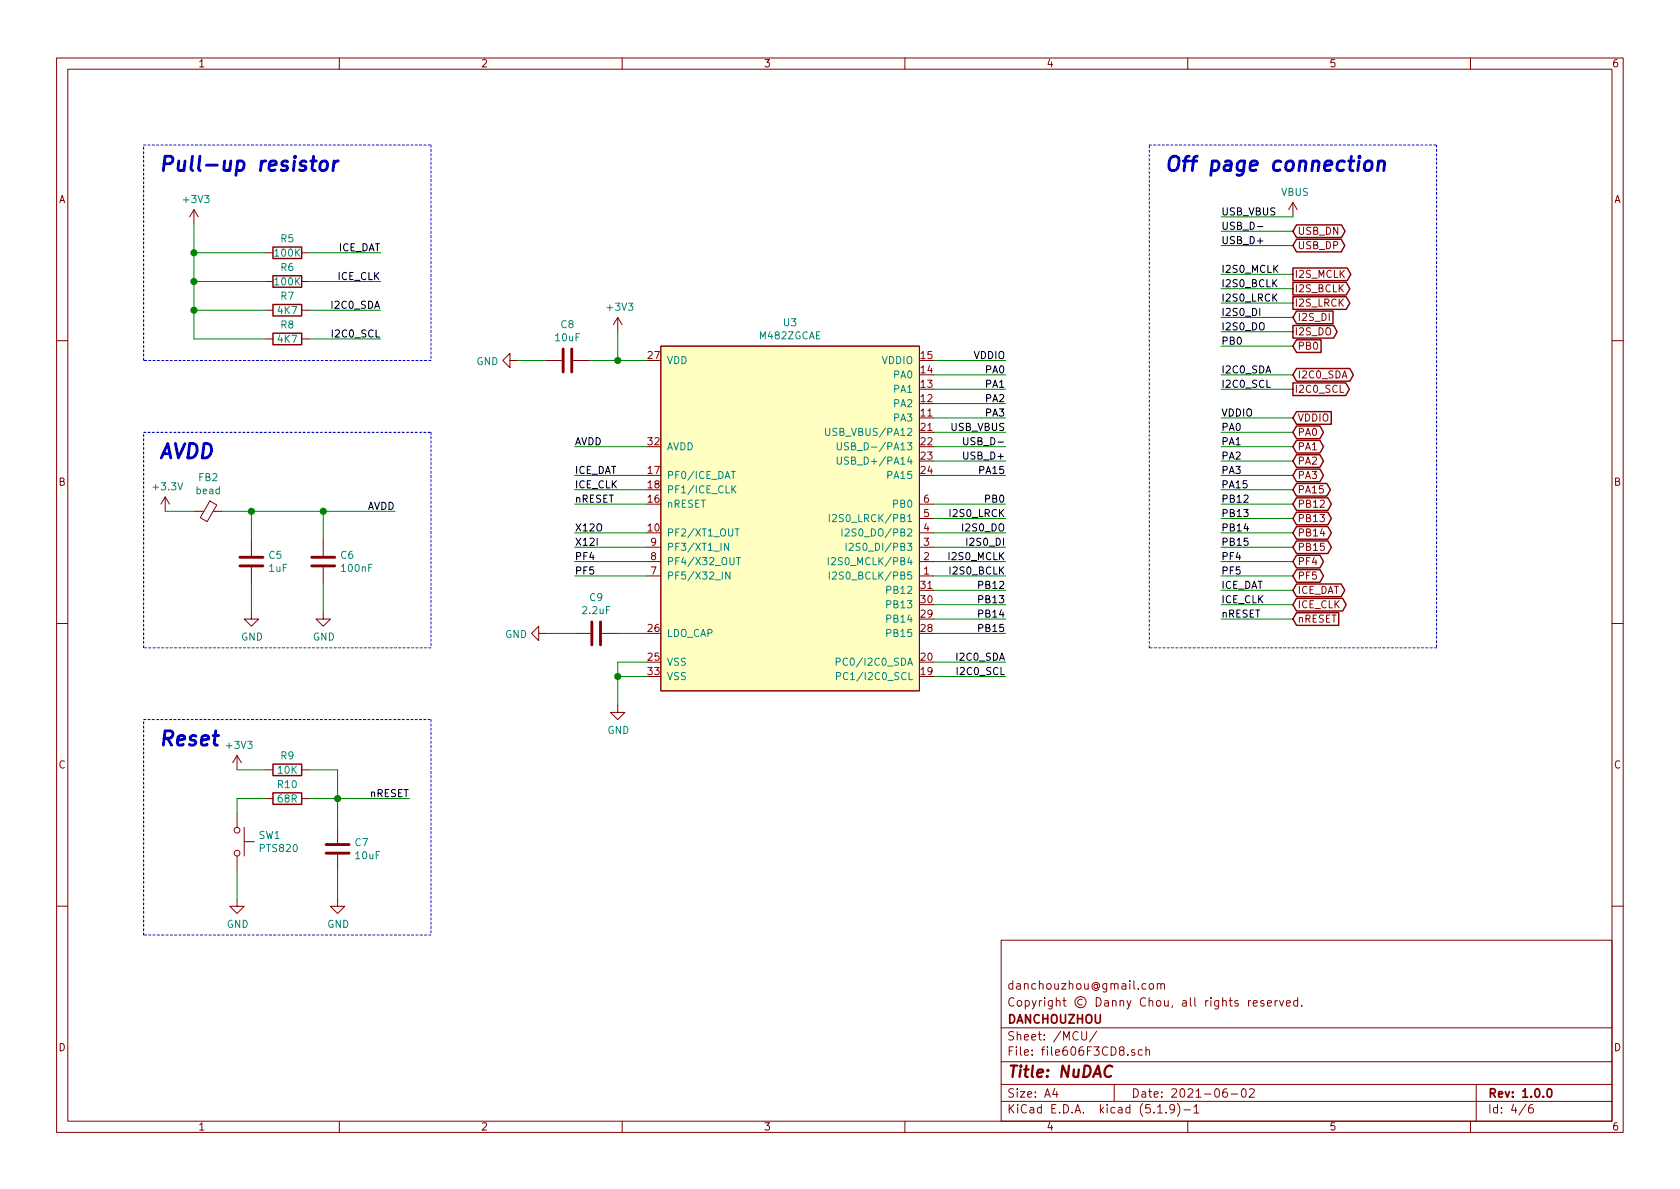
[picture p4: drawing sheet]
<svg xmlns="http://www.w3.org/2000/svg" width="297mm" height="210mm" viewBox="0 0 297 210" stroke-linecap="round" stroke-linejoin="round" font-family="sans-serif">
<g fill="none" stroke="#840000" stroke-width=".18">
<path d="M10 10.3h277v189.9h-277zM12 12.2h273v186.1h-273zM60 10.3v1.9M110 10.3v1.9M160 10.3v1.9M210 10.3v1.9M260 10.3v1.9M34.3 37.1l-.8 1.2M34.3 37.1v2.5M34.3 37.1l.8 1.2M228.6 35.8l-.8 1.3M228.6 35.8v2.5"/>
<path d="M228.6 35.8l.8 1.3M47 54.9h1.3M47 49.8h1.3M47 44.7h1.3M47 59.9h1.3M53.3 54.9h1.3M53.3 49.8h1.3M53.3 44.7h1.3M53.3 59.9h1.3M109.2 56.1l-.7 1.3M109.2 56.1v2.6M109.2 56.1l.8 1.3"/>
<path d="M10 60.2h2M90.2 63.7v-1.2l-1.3 1.2 1.3 1.3v-1.3h1.2M96.5 63.7h2.8M101.3 63.7h2.8M116.8 61.2h45.8v61h-45.8zM285 60.2h2M29.2 87.9l-.8 1.2M29.2 87.9v2.5M29.2 87.9l.8 1.2M34.3 90.4h1.7M37.1 88.6l1.2 .7-1.7 2.9-1.2-.7zM37.7 90.4h1.7"/>
<path d="M44.4 95.5v2.8M57.1 95.5v2.8M114.3 99.3h2.5M114.3 96.8h2.5M162.6 99.3h2.5M162.6 96.8h2.5M162.6 94.2h2.5M162.6 91.7h2.5M162.6 89.1h2.5M10 110.3h2M44.4 108.2v1.3h1.3l-1.3 1.2-1.2-1.2h1.2M44.4 100.3v2.8"/>
<path d="M57.1 108.2v1.3h1.3l-1.3 1.2-1.2-1.2h1.2M57.1 100.3v2.8M95.2 112v-1.3l-1.2 1.3 1.2 1.3v-1.3h1.3M101.6 112h2.8M106.4 112h2.8M114.3 101.8h2.5M162.6 101.8h2.5M285 110.3h2M41.9 133.6v2.5M41.9 133.6l-.8 1.3M41.9 133.6l.8 1.3M47 136.1h1.3"/>
<path d="M53.3 136.1h1.3M109.2 124.7v1.3h1.3l-1.3 1.2-1.3-1.2h1.3M41.9 159v1.3h1.3l-1.3 1.2-1.3-1.2h1.3M41.9 143.8v2.5M41.9 151.4v2.5M43.2 148.8h1.8M43.2 146.3v5.1M47 141.2h1.3M53.3 141.2h1.3M59.7 159v1.3h1.3l-1.3 1.2-1.3-1.2h1.3M59.7 146.3v2.8M59.7 151.1v2.8"/>
<path d="M10 160.2h2M177 166.3h108v32h-108zM203.3 174.1l.2-.2 .4 .2v.7l-.2 .1-.4-.1zM204.6 174.1l.2-.2 .4 .1 .1 .9M204.6 173.9v1M205.3 174.1l.2-.2 .3 .1 .1 .9M220.8 176.9v1M221.2 176.9l-.4 .2v.1M221.6 177.4l.7-.1-.1-.3-.4-.1-.2 .2 .1 .7h.5M223.4 177l-.3-.1-.2 .2 .1 .3 .4 .1v.3h-.5M224.1 177.4l.7-.1-.1-.3-.4-.1-.2 .2 .1 .7h.5M225.5 176.9v1"/>
<path d="M225.9 176.9l-.4 .3M226.2 176.9l.4 1 .3-1M227.5 177.4l.7-.1-.1-.3-.4-.1-.2 .2v.7h.6M229.4 177l-.4-.1-.3 .3 .1 .6 .2 .1 .4-.1M229.4 176.4v1.5M230.1 177.8v.1M285 160.2h2M60 198.3v1.9M110 198.3v1.9M160 198.3v1.9M177 194.8h108M177 191.8h108"/>
<path d="M177 187.8h108M177 181.8h108M186.5 192.5l-.4 1h1M186.8 193v1M191.3 182.4v1.2l.3 .3h.2l.3-.3v-1.2M193.9 182.3l-1.3 2M197 191.8v3M200.6 185.7l-.3-.1-.2 .2v.2l.5 .2v.3h-.5M202 185.7l-.5-.1-.2 .3v.6l.2 .1 .5-.1M202.6 185.7l.2-.1 .4 .1 .1 .9M202.6 185.1v1.5M204.7 196.8h.8"/>
<path d="M206.2 196.7v.1M207.7 196l-.1 .1a.48 .48 0 0 1-.6 .1l-.2-.2 .2-.6a.48 .48 0 0 1 .6 .1 1.27 1.27 0 0 1-.2 1.2l-.4 .1M208.2 195.1a1.71 1.71 0 0 1 0 2.3M209.3 196.3h1.2M210 198.3v1.9M211.1 195.8l.4-.5v1.5M211.1 196.8h.9M216.9 192.5a.62 .62 0 0 0-.7 .7l.1 .7 .2 .1 .5-.1v-.5l-.1-.2-.4-.1-.3 .3M217.7 193.5h1.1M219.6 192.7l.4-.2a.94 .94 0 0 1 0 1.5 .82 .82 0 0 1-.4-1.3zM220.9 192.7l.2-.2h.4l.2 .2 .1 .3-1 1h1M260 198.3v1.9"/>
<path d="M261 191.8v6.5M269.8 195.2l-1.2 2M271 195.3a.62 .62 0 0 0-.7 .7v.7l.3 .1 .4-.1 .1-.5-.1-.2-.4-.1-.3 .3"/>
<circle cx="41.9" cy="150.9" r=".51"/>
<circle cx="41.9" cy="146.8" r=".51"/>
</g>
<path d="M273.7 192.6l.3-.1a.94 .94 0 0 1 0 1.5h-.1a1 1 0 0 1-.2-1.4z" fill="none" stroke="#840000" stroke-width=".3"/>
<path d="M196.6 188.6a.79 .79 0 0 0-.8-.1 .79 .79 0 0 0-.5 .8 .75 .75 0 0 0 .2 1 .75 .75 0 0 0 .9 0" fill="none" stroke="#840000" stroke-width=".41"/>
<g fill="none" stroke="#840000" stroke-width=".25">
<path d="M229.2 39.8h8l.6 1.1-.6 1.1h-8l-.6-1.1zM48.3 53.8h5v2.1h-5zM48.3 48.8h5v2h-5zM48.3 43.7h5v2h-5zM48.3 58.9h5v2.1h-5zM228.6 49.9h9.4l.7 1.1-.7 1.2h-9.4zM228.6 52.5h9.4l.7 1.1-.7 1.1h-9.4zM228.6 57.6h7.2l.6 1.1-.6 1.1h-7.2zM228.6 47.4h9.6l.6 1.1-.6 1.1h-9.6zM229.2 42.3h7.9l.7 1.1-.7 1.1h-7.9l-.6-1.1zM229.2 55h6.5v2.2h-6.5l-.6-1.1zM228.6 67.7h9.3l.7 1.1-.7 1.1h-9.3z"/>
<path d="M229.2 60.1h4.4v2.2h-4.4l-.6-1.1zM229.2 65.2h9.5l.6 1.1-.6 1.1h-9.5l-.6-1.1zM229.2 77.9h4.2l.6 1.1-.6 1.1h-4.2l-.6-1.1zM229.2 75.3h4.2l.6 1.1-.6 1.2h-4.2l-.6-1.2zM229.2 72.8h6.2v2.2h-6.2l-.6-1.1zM229.2 93.1h5.6l.6 1.1-.6 1.1h-5.6l-.6-1.1zM229.2 98.2h4.2l.6 1.1-.6 1.1h-4.2l-.6-1.1zM229.2 95.7h5.6l.6 1.1-.6 1.1h-5.6l-.6-1.1zM229.2 90.6h5.6l.6 1.1-.6 1.1h-5.6l-.6-1.1zM229.2 88h5.6l.6 1.1-.6 1.2h-5.6l-.6-1.2zM229.2 85.5h5.4l.6 1.1-.6 1.1h-5.4l-.6-1.1zM229.2 83h4.2l.6 1.1-.6 1.1h-4.2l-.6-1.1z"/>
<path d="M229.2 80.4h4.2l.6 1.1-.6 1.1h-4.2l-.6-1.1zM229.2 108.4h7.5v2.2h-7.5l-.6-1.1zM229.2 105.8h8.2l.6 1.1-.6 1.1h-8.2l-.6-1.1zM229.2 103.3h7.9l.7 1.1-.7 1.1h-7.9l-.6-1.1zM229.2 100.7h4.2l.6 1.1-.6 1.2h-4.2l-.6-1.2zM48.3 135.1h5v2.1h-5zM48.3 140.2h5v2h-5z"/>
</g>
<path d="M99.6 61.7v4.1M101.1 61.7v4.1M42.4 98.5h4.1M55.1 98.5h4.1M42.4 100.1h4.1M55.1 100.1h4.1M104.6 110v4M106.2 110v4M57.7 150.9h4M57.7 149.3h4" fill="none" stroke="#840000" stroke-width=".51"/>
<path d="M116.8 61.2h45.8v61h-45.8z" fill="#ffffc2" stroke="#ffffc2" stroke-width=".18"/>
<g fill="none" stroke="#008484" stroke-width=".18">
<path d="M146 75.7v1.1l.2 .2h.4l.1-.2v-1.1M148 78.3v1l.3 .2h.3l.2-.2v-1M150 78.4l-.5-.1-.1 .1v.4l.5 .2 .1 .3-.2 .2h-.5M128.8 96.1v1.2l-.7-1.2v1.2M129.3 83.4h.7M129.6 86.5l.5 .7M129.9 93.5h.8M130.1 85.9l-.7 .7M130.2 98.6h.7M130.3 93.5v1.3M130.6 98.6v1.3M146.5 98.6v1.3"/>
<path d="M146.6 91v1.2M147 98.7l.5-.1 .2 .4v.2l-.8 .7h.8M147.2 91.1l.5-.1 .2 .3v.2l-.8 .7h.8M148 80.8v1.1l.3 .2 .3-.1 .2-.1v-1.1M148.9 93.5v1.3M149.4 93.6l.5-.1 .2 .4v.2l-.7 .7h.7M149.6 96.1v1.2M150.1 96.2l.5-.1 .3 .3-.8 .9h.8M129.1 101.1v1.3l-.8-1.3v1.3M146.6 101.1v1.3M147.2 101.3l.5-.2 .2 .4v.2l-.8 .7h.8M147.9 117h.6v-.5l-.2-.1h-.4v1.2"/>
<path d="M147.9 119.6l.6-.1 .1-.2v-.3l-.2-.1h-.5v1.3"/>
</g>
<g fill="none" stroke="#0000c2" stroke-width=".18" stroke-dasharray=".4 .4">
<path d="M25.4 25.6h50.8M76.2 25.6v38.1M203.2 25.6h50.8M254 25.6v88.9M25.4 76.4h50.8M25.4 63.7v-38.1M76.2 76.4v38.1M76.2 63.7h-50.8M25.4 114.5v-38.1M76.2 114.5h-50.8M203.2 114.5v-88.9M254 114.5h-50.8"/>
<path d="M25.4 127.2h50.8M76.2 127.2v38.1M25.4 165.3v-38.1M76.2 165.3h-50.8"/>
</g>
<g fill="none" stroke="#008400" stroke-width=".18">
<path d="M34.3 39.6v20.3h12.7M215.9 38.3h12.7M34.3 54.9h12.7M34.3 49.8h12.7M34.3 44.7h12.7M54.6 59.9h12.7M54.6 54.9h12.7M54.6 49.8h12.7M54.6 44.7h12.7M109.2 58.7v5M215.9 40.9h12.7M215.9 58.7h12.7"/>
<path d="M215.9 51h12.7M215.9 48.5h12.7M215.9 56.1h12.7M215.9 53.6h12.7M215.9 43.4h12.7M91.4 63.7h5.1M101.6 79h12.7M104.1 63.7h10.2M165.1 66.3h12.7M165.1 79h12.7M165.1 68.8h12.7M165.1 73.9h12.7"/>
<path d="M165.1 76.4h12.7M165.1 63.7h12.7M165.1 71.4h12.7M215.9 66.3h12.7M215.9 79h12.7M215.9 68.8h12.7M215.9 73.9h12.7M215.9 76.4h12.7M215.9 61.2h12.7M29.2 90.4h5.1M39.4 90.4h30.4M44.4 90.4v5.1"/>
<path d="M57.1 90.4v5.1M101.6 84.1h12.7M101.6 86.6h12.7M101.6 89.1h12.7M101.6 94.2h12.7M101.6 96.8h12.7M101.6 99.3h12.7M165.1 84.1h12.7M165.1 89.1h12.7M165.1 81.5h12.7M165.1 91.7h12.7M165.1 94.2h12.7"/>
<path d="M165.1 96.8h12.7M165.1 99.3h12.7M215.9 84.1h12.7M215.9 86.6h12.7M215.9 89.1h12.7M215.9 81.5h12.7M215.9 91.7h12.7M215.9 94.2h12.7M215.9 96.8h12.7M215.9 99.3h12.7M44.4 103.1v5.1M57.1 103.1v5.1"/>
<path d="M96.5 112h5.1M101.6 101.8h12.7M109.2 112h5.1M109.2 119.6h5.1M114.3 117.1h-5.1v7.6M165.1 117.1h12.7M165.1 104.4h12.7M165.1 101.8h12.7M165.1 106.9h12.7M165.1 109.5h12.7M165.1 112h12.7M165.1 119.6h12.7"/>
<path d="M215.9 104.4h12.7M215.9 101.8h12.7M215.9 106.9h12.7M215.9 109.5h12.7M41.9 136.1h5.1M54.6 136.1h5.1v10.2M41.9 153.9v5.1M47 141.2h-5.1v2.6M54.6 141.2h17.8M59.7 153.9v5.1"/>
</g>
<path d="M222.3 40.1h1M225.2 50l.6 .7M225.8 49.4l-.8 .8M170.4 77.4v1l.2 .3 .4-.1 .1-.2v-1" fill="none" stroke="#000" stroke-width=".18"/>
<path d="M55 28.5h.9M55.4 27.6l-.2 2.2 .1 .2 .4 .2M56.8 28.7a.65 .65 0 0 1 .6-.3 .65 .65 0 0 1 .5 .6l-.1 .7a.69 .69 0 0 1-.6 .5 .69 .69 0 0 1-.7-.5l.1-.7zM59.1 28.5l-.2 1.7M59.8 28.5a.75 .75 0 0 0-.8 .5M241.5 28.7a.68 .68 0 0 1 1 0v1a.71 .71 0 0 1-.6 .5 .71 .71 0 0 1-.7-.5l.1-.7zM243.7 28.7a.64 .64 0 0 1 1.1 .1l-.1 1.4M243.8 28.5l-.2 1.7" fill="none" stroke="#0000c2" stroke-width=".51"/>
<g fill="#008400" stroke="#008400" stroke-width=".25">
<circle cx="34.3" cy="54.9" r=".51"/>
<circle cx="34.3" cy="49.8" r=".51"/>
<circle cx="34.3" cy="44.7" r=".51"/>
<circle cx="109.2" cy="119.6" r=".51"/>
<circle cx="57.2" cy="90.4" r=".51"/>
<circle cx="59.7" cy="141.2" r=".51"/>
<circle cx="44.5" cy="90.4" r=".51"/>
<circle cx="109.2" cy="63.7" r=".51"/>
</g>
<g font-size="3.5" fill="#0000c2">
<text x="27.9" y="30.3">Pull-up resistor</text>
<text x="205.7" y="30.3">Off page connection</text>
<text x="27.9" y="81.1">AVDD</text>
<text x="27.9" y="131.9">Reset</text>
</g>
<text font-size="2.8" fill="#840000" x="178" y="190.5">Title: NuDAC</text>
<g font-size="2.1" fill="#840000">
<text x="178" y="178">Copyright © Danny Chou, all rights reserved.</text>
<text x="178" y="175">danchouzhou@gmail.com</text>
<text x="178" y="184">Sheet: /MCU/</text>
<text x="178" y="181">DANCHOUZHOU</text>
<text x="178" y="186.7">File: file606F3CD8.sch</text>
<text x="178" y="196.9">KiCad E.D.A. kicad (5.1.9)-1</text>
<text x="178" y="194.1">Size: A4</text>
<text x="200" y="194.1">Date: 2021-06-02</text>
<text x="263" y="194.1">Rev: 1.0.0</text>
<text x="263" y="196.9">Id: 4/6</text>
</g>
<g font-size="1.8" fill="#840000">
<text x="35" y="11.9">1</text>
<text x="85" y="11.9">2</text>
<text x="135" y="11.9">3</text>
<text x="185" y="11.9">4</text>
<text x="235" y="11.9">5</text>
<text x="285" y="11.9">6</text>
<text x="10.4" y="35.9">A</text>
<text x="285.4" y="35.9">A</text>
<text x="229.4" y="41.5">USB_DN</text>
<text x="229.4" y="44.1">USB_DP</text>
<text x="228.9" y="51.7">I2S_BCLK</text>
<text x="228.9" y="49.1">I2S_MCLK</text>
<text x="228.9" y="54.2">I2S_LRCK</text>
<text x="228.9" y="59.3">I2S_DO</text>
<text x="229.4" y="56.8">I2S_DI</text>
<text x="114.6" y="63.5">27</text>
<text x="162.9" y="63.5">15</text>
<text x="229.4" y="61.8">PB0</text>
<text x="162.9" y="71.1">12</text>
<text x="162.9" y="68.6">13</text>
<text x="162.9" y="66">14</text>
<text x="228.9" y="69.5">I2C0_SCL</text>
<text x="229.4" y="66.9">I2C0_SDA</text>
<text x="162.9" y="73.7">11</text>
<text x="162.9" y="76.2">21</text>
<text x="229.4" y="77.1">PA0</text>
<text x="229.4" y="74.5">VDDIO</text>
<text x="114.6" y="83.8">17</text>
<text x="114.6" y="78.7">32</text>
<text x="162.9" y="78.7">22</text>
<text x="162.9" y="81.3">23</text>
<text x="162.9" y="83.8">24</text>
<text x="229.4" y="82.2">PA2</text>
<text x="229.4" y="79.6">PA1</text>
<text x="10.4" y="85.9">B</text>
<text x="114.6" y="88.9">16</text>
<text x="114.6" y="86.4">18</text>
<text x="163.3" y="88.9">6</text>
<text x="229.4" y="89.8">PB12</text>
<text x="229.4" y="87.2">PA15</text>
<text x="229.4" y="84.7">PA3</text>
<text x="285.4" y="85.9">B</text>
<text x="114.6" y="94">10</text>
<text x="163.3" y="94">4</text>
<text x="163.3" y="91.4">5</text>
<text x="229.4" y="94.9">PB14</text>
<text x="229.4" y="92.3">PB13</text>
<text x="115.1" y="101.6">7</text>
<text x="115.1" y="99.1">8</text>
<text x="115.1" y="96.5">9</text>
<text x="163.3" y="101.6">1</text>
<text x="163.3" y="99.1">2</text>
<text x="163.3" y="96.5">3</text>
<text x="229.4" y="99.9">PF4</text>
<text x="229.4" y="97.4">PB15</text>
<text x="162.9" y="106.7">30</text>
<text x="162.9" y="104.1">31</text>
<text x="229.4" y="107.6">ICE_CLK</text>
<text x="229.4" y="105">ICE_DAT</text>
<text x="229.4" y="102.5">PF5</text>
<text x="114.6" y="111.8">26</text>
<text x="162.9" y="111.8">28</text>
<text x="162.9" y="109.2">29</text>
<text x="229.4" y="110.1">nRESET</text>
<text x="114.6" y="116.8">25</text>
<text x="114.6" y="119.4">33</text>
<text x="162.9" y="119.4">19</text>
<text x="162.9" y="116.8">20</text>
<text x="10.4" y="135.9">C</text>
<text x="285.4" y="135.9">C</text>
<text x="10.4" y="185.9">D</text>
<text x="285.4" y="185.9">D</text>
<text x="35" y="199.9">1</text>
<text x="85" y="199.9">2</text>
<text x="135" y="199.9">3</text>
<text x="185" y="199.9">4</text>
<text x="235" y="199.9">5</text>
<text x="285" y="199.9">6</text>
</g>
<g font-size="1.8" fill="#008484">
<text x="32.6" y="35.9">+3V3</text>
<text x="226.5" y="34.6">VBUS</text>
<text x="48.7" y="45.4">100K</text>
<text x="49.7" y="47.9">R6</text>
<text x="49.7" y="42.8">R5</text>
<text x="48.7" y="50.5">100K</text>
<text x="49.7" y="53">R7</text>
<text x="49.2" y="55.5">4K7</text>
<text x="49.7" y="58.1">R8</text>
<text x="99.2" y="58">C8</text>
<text x="107.5" y="55">+3V3</text>
<text x="138.6" y="57.7">U3</text>
<text x="49.2" y="60.6">4K7</text>
<text x="84.2" y="64.6">GND</text>
<text x="98.3" y="60.3">10uF</text>
<text x="117.9" y="64.4">VDD</text>
<text x="134.4" y="60">M482ZGCAE</text>
<text x="155.9" y="64.4">VDDIO</text>
<text x="158.1" y="69.5">PA1</text>
<text x="158.1" y="66.9">PA0</text>
<text x="147" y="77.1">USB_VBUS/PA12</text>
<text x="158.1" y="74.5">PA3</text>
<text x="158.1" y="72">PA2</text>
<text x="117.9" y="79.6">AVDD</text>
<text x="149.6" y="82.2">USB_D+/PA14</text>
<text x="150" y="79.6">USB_D-/PA13</text>
<text x="27.3" y="86.7">+3.3V</text>
<text x="34.8" y="87.4">bead</text>
<text x="35.2" y="85.1">FB2</text>
<text x="117.9" y="89.8">nRESET</text>
<text x="117.9" y="84.7">PF0/ICE_DAT</text>
<text x="117.9" y="87.2">PF1/ICE_CLK</text>
<text x="157.1" y="84.7">PA15</text>
<text x="158.1" y="89.8">PB0</text>
<text x="117.9" y="94.9">PF2/XT1_OUT</text>
<text x="148.1" y="92.3">I2S0_LRCK/PB1</text>
<text x="150.3" y="94.9">I2S0_DO/PB2</text>
<text x="47.6" y="98.8">C5</text>
<text x="47.6" y="101.1">1uF</text>
<text x="60.3" y="98.8">C6</text>
<text x="60.5" y="101.1">100nF</text>
<text x="117.9" y="99.9">PF4/X32_OUT</text>
<text x="117.9" y="97.4">PF3/XT1_IN</text>
<text x="147.9" y="99.9">I2S0_MCLK/PB4</text>
<text x="151.2" y="97.4">I2S0_DI/PB3</text>
<text x="104.3" y="106.3">C9</text>
<text x="117.9" y="102.5">PF5/X32_IN</text>
<text x="148.1" y="102.5">I2S0_BCLK/PB5</text>
<text x="157.1" y="107.6">PB13</text>
<text x="157.1" y="105">PB12</text>
<text x="42.6" y="113.3">GND</text>
<text x="55.3" y="113.3">GND</text>
<text x="89.3" y="112.8">GND</text>
<text x="103.1" y="108.6">2.2uF</text>
<text x="117.9" y="112.6">LDO_CAP</text>
<text x="157.1" y="112.6">PB15</text>
<text x="157.1" y="110.1">PB14</text>
<text x="117.9" y="117.7">VSS</text>
<text x="149.1" y="117.7">PC0/I2C0_SDA</text>
<text x="117.9" y="120.3">VSS</text>
<text x="149.4" y="120.3">PC1/I2C0_SCL</text>
<text x="107.4" y="129.8">GND</text>
<text x="40.2" y="132.4">+3V3</text>
<text x="49.2" y="136.8">10K</text>
<text x="49.7" y="134.3">R9</text>
<text x="49.2" y="139.4">R10</text>
<text x="49.2" y="141.9">68R</text>
<text x="45.8" y="148.4">SW1</text>
<text x="62.8" y="149.6">C7</text>
<text x="46.1" y="150.7">PTS820</text>
<text x="62.9" y="151.9">10uF</text>
<text x="40.1" y="164.1">GND</text>
<text x="57.9" y="164.1">GND</text>
</g>
<g font-size="1.8">
<text x="215.9" y="40.6">USB_D-</text>
<text x="215.9" y="38.1">USB_VBUS</text>
<text x="59.7" y="44.4">ICE_DAT</text>
<text x="215.9" y="43.2">USB_D+</text>
<text x="59.7" y="49.5">ICE_CLK</text>
<text x="215.9" y="50.8">I2S0_BCLK</text>
<text x="215.9" y="48.3">I2S0_MCLK</text>
<text x="215.9" y="53.3">I2S0_LRCK</text>
<text x="58.9" y="54.6">I2C0_SDA</text>
<text x="59.1" y="59.7">I2C0_SCL</text>
<text x="215.9" y="58.4">I2S0_DO</text>
<text x="215.9" y="55.9">I2S0_DI</text>
<text x="172.2" y="63.5">VDDIO</text>
<text x="215.9" y="61">PB0</text>
<text x="174.4" y="66">PA0</text>
<text x="174.4" y="68.6">PA1</text>
<text x="174.4" y="71.1">PA2</text>
<text x="215.9" y="66">I2C0_SDA</text>
<text x="215.9" y="68.6">I2C0_SCL</text>
<text x="168.2" y="76.2">USB_VBUS</text>
<text x="174.4" y="73.7">PA3</text>
<text x="215.9" y="73.7">VDDIO</text>
<text x="215.9" y="76.2">PA0</text>
<text x="101.6" y="78.7">AVDD</text>
<text x="101.6" y="83.8">ICE_DAT</text>
<text x="170.8" y="81.3">USB_D+</text>
<text x="171.2" y="78.7">USB_D-</text>
<text x="173.4" y="83.8">PA15</text>
<text x="215.9" y="83.8">PA3</text>
<text x="215.9" y="78.7">PA1</text>
<text x="215.9" y="81.3">PA2</text>
<text x="101.6" y="88.9">nRESET</text>
<text x="101.6" y="86.4">ICE_CLK</text>
<text x="174.4" y="88.9">PB0</text>
<text x="215.9" y="86.4">PA15</text>
<text x="215.9" y="88.9">PB12</text>
<text x="64.8" y="90.2">AVDD</text>
<text x="101.6" y="94">X12O</text>
<text x="168.3" y="91.4">I2S0_LRCK</text>
<text x="170.5" y="94">I2S0_DO</text>
<text x="215.9" y="91.4">PB13</text>
<text x="215.9" y="94">PB14</text>
<text x="101.6" y="101.6">PF5</text>
<text x="101.6" y="96.5">X12I</text>
<text x="101.6" y="99.1">PF4</text>
<text x="168.1" y="99.1">I2S0_MCLK</text>
<text x="168.3" y="101.6">I2S0_BCLK</text>
<text x="171.4" y="96.5">I2S0_DI</text>
<text x="215.9" y="101.6">PF5</text>
<text x="215.9" y="99.1">PF4</text>
<text x="215.9" y="96.5">PB15</text>
<text x="173.4" y="106.7">PB13</text>
<text x="173.4" y="104.1">PB12</text>
<text x="215.9" y="106.7">ICE_CLK</text>
<text x="215.9" y="104.1">ICE_DAT</text>
<text x="173.4" y="109.2">PB14</text>
<text x="173.4" y="111.8">PB15</text>
<text x="215.9" y="109.2">nRESET</text>
<text x="169.3" y="116.8">I2C0_SDA</text>
<text x="169.5" y="119.4">I2C0_SCL</text>
<text x="65.4" y="141">nRESET</text>
</g>
</svg>
